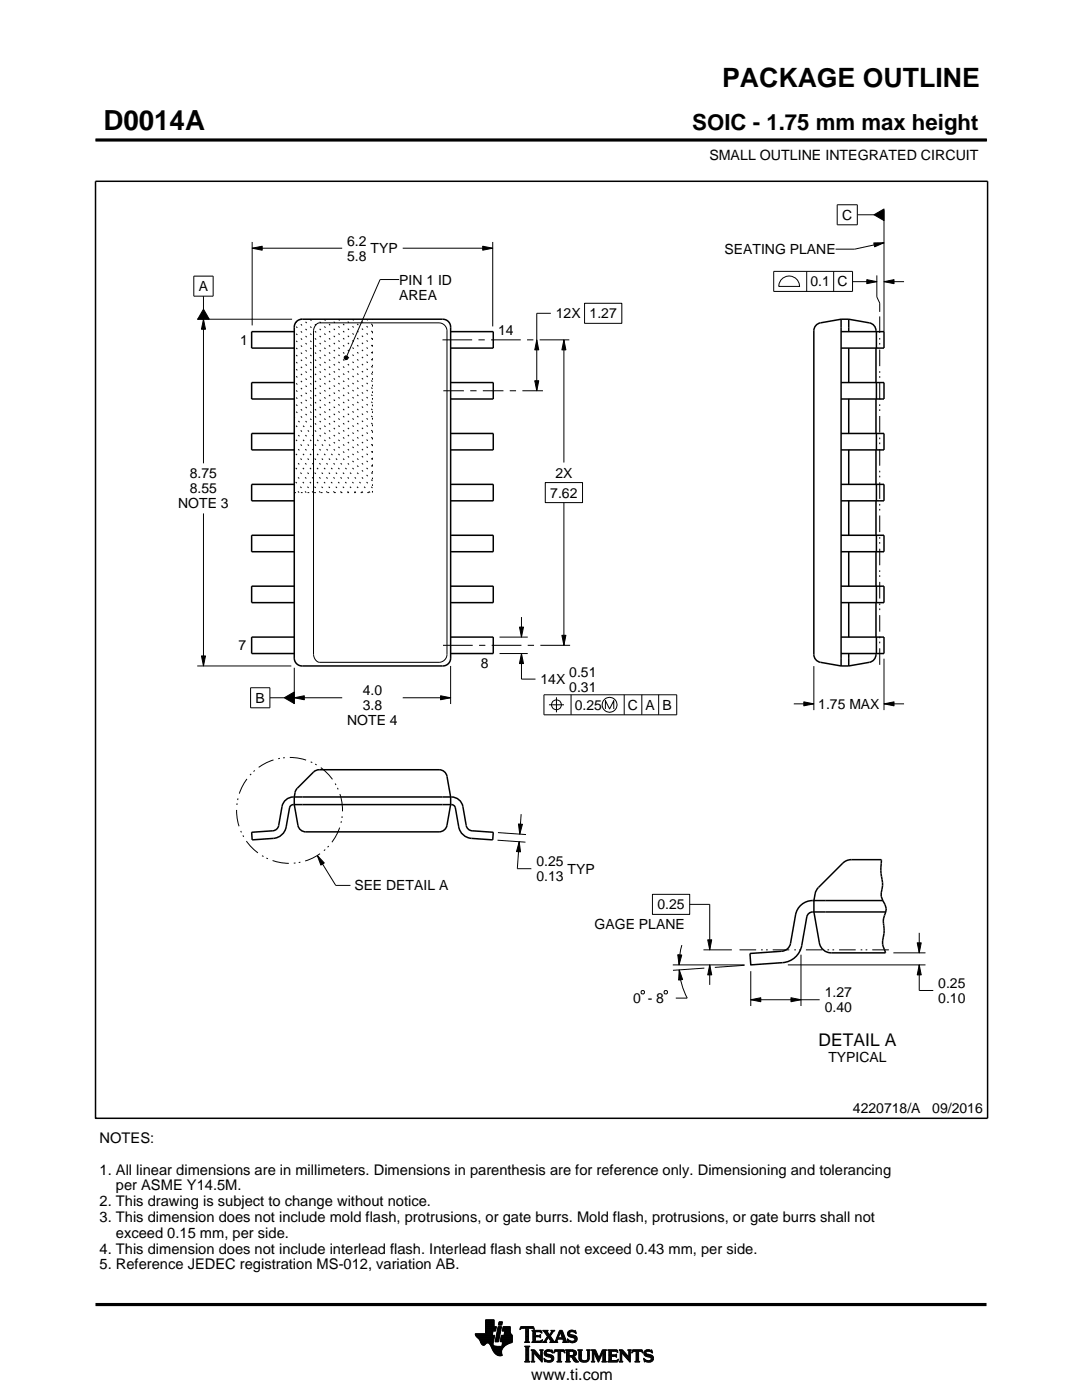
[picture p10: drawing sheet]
<svg xmlns="http://www.w3.org/2000/svg" width="216mm" height="279mm" viewBox="0 0 216 279" stroke-linecap="round" stroke-linejoin="round" font-family="sans-serif">
<g fill="none" stroke="#000" stroke-width=".2">
<path d="M19.1 27.9h177.7M196.8 27.7v.5M38.7 55.1h3.8v4h-3.8zM40.6 59.1v2.6M50.3 49.5l2-.4v.8zM50.3 48.3v16.6M50.3 49.5h18M79.6 55.8h-3.8l-6.6 15.2M80.4 49.5h17.9M96.3 49.1l2 .4-2 .4zM98.3 48.3v16.8M154.4 54.2h15.7v4h-15.7z"/>
<path d="M155.8 55.9a2.08 2.08 0 0 1 2.3-.7 2.08 2.08 0 0 1 1.5 2h-4.2l.1-.6zM161 54.2v4M166.3 54.2v4M167.1 40.9h4v4h-4zM170.2 56.2h4.8M171.1 42.9h3.3M173 55.8l2 .4-2 .4zM174.4 48.5l2-.1-1.9 .9zM174.4 42.9l2-1.2v2.3zM175 55v4.3l.5 1.2v1.7M176.4 56.2l2-.4v.8zM176.4 42v24.2"/>
<path d="M176.4 48.4l-5.9 1.3h-3.8M176.4 56.2h4M39.4 63.7h18.9M40.6 63.7l.4 2h-.8zM40.6 63.7v28.8M40.6 61.7l1.2 2h-2.4zM63.1 64.8l.6-.4h23.9l.9 .3 .6 .8 .1 .5v64.6l-.3 .9-.8 .6-.5 .1h-23.9l-.6-.3-.4-.7-.1-.6v-64.6l.1-.7zM68.7 71.2l.3-.2 .3 .1 .2 .3-.2 .3-.3 .1-.3-.2zM88.3 67.8h5.9M88.5 78h4.1M93.8 78h1.3M95.5 67.8h1.2"/>
<path d="M96.3 78h4.2M98 67.8h5.9M101.7 78h1.3M104.2 78h4.1M105.2 67.8h1.2M106.7 76h.8l-.4 2zM107.1 67.8l.4 2h-.8zM107.7 67.8h5.9M109.9 62.5h-2.8v15.5M112.5 67.8l.4 2h-.8zM112.5 67.8v24.5M116.6 60.5h7.5v4h-7.5z"/>
<path d="M108.8 96.3h7.4v4h-7.4zM40.6 102.5v30.4M112.5 100.3v28.5M39.4 132.9h18.7M40.2 130.9h.8l-.4 2zM50 137.3h3.9v4h-3.9zM53.9 139.3h2.8M56.7 139.3l2-1.2v2.3zM58.7 139.3l2-.4v.8zM58.7 139.3h9.6M58.7 133.3v7.2M80.4 139.3h9.5"/>
<path d="M87.9 138.9l2 .4-2 .4zM88.4 128.8h5.9M89.9 132.9v7.6M95.6 128.8h1.2M98.1 128.8h5.9M99.7 130.4h5.6M99.7 127.1h5.6M103.7 125.1h.8l-.4 2zM104.1 130.4l.4 2h-.8zM104.1 130.4v5.1h2.8M104.1 123.1v4M105.3 128.8h1.3"/>
<path d="M107.8 128.8h6M108.5 138.7h26.5v4h-26.5zM111 139.2v3M112.1 126.8h.8l-.4 2zM114 138.7v4M124.6 138.7v4M128.1 138.7v4M131.4 138.7v4M162.4 132.9v8.8M176.4 131.5v10.2M109.5 140.7h3M120.8 141.5v-1.7l.8 1.7 .9-1.7v1.7"/>
<path d="M158.4 140.5h4M160.4 140.1l2 .4-2 .4zM176.4 140.5l2-.4v.8zM176.4 140.5h4M63.3 170.7l1.4 1.5-.7 .4zM63.3 170.7l3.7 6h2.9M99.3 167.7l5.5 .4M99.4 166.2l5.6 .4M103.4 164.4l.8 .1-.5 2zM103.6 168l.3 2h-.8zM103.6 168l-.4 5.4h2.8M104 162.5l-.3 4"/>
<path d="M130.2 178.5h7.4v4h-7.4zM128.1 197.7h.3l.2 .2v.3l-.2 .2h-.3l-.2-.2v-.3zM132.7 197.7h.3l.2 .2v.3l-.2 .2h-.3l-.2-.2v-.3zM134.2 192.6h14.4M135.2 190.5l.8 .1-.5 2zM135.5 193.6l.7 1.9-.8 .1zM135.5 193.6a14.3 14.3 0 0 0 1.6 5.6h-2.3M136.1 188.6l-.4 1.7-.2 2.3M137.6 180.5h4v9.1M140.4 189.6h5.6M140.5 193.2l-6.2 .4M141.2 187.6h.8l-.4 2z"/>
<path d="M141.6 192.6l.4 2h-.8zM141.6 192.6v4M148.6 192.6l-6 .5M149.8 199.5l2-.4v.8zM149.8 199.5h13.8M149.8 193.8v7M157.2 192.6h27.5M157.8 199.1l2 .4-2 .4zM159.8 190.5v10.3M178.3 190.2h6.4M183 188.2h.8l-.4 2zM183.4 192.6l.4 2h-.8z"/>
<path d="M183.4 192.6v5.1h2.8M183.4 186.2v4M94.8 266.2h3.5M94.8 266.3h3.5M94.9 266.4h3.3M94.9 266.5h3.8l-.2 1.2M94.9 266.5h3.8M95 266.6h3.7M95 266.7h3.7M95.1 266.8h3.6M95.2 266.9h3.4M95.3 267h3.3"/>
<path d="M95.4 267.1h3.2M95.5 267.2h3.1M95.6 267.3h3M95.7 267.4h2.8M95.7 267.5h2.8M95.8 267.6h2.7M95.8 267.7h2.7M95.9 267.8h2.6M95.9 267.9h2.5M95.9 268h2.5M96 268h1.1M96 268.1h1"/>
<path d="M96.1 268.2h.8M96.1 268.3h.7M96.2 268.4h.6M96.3 268.4h.4M96.9 266.1h1.4M96.9 266h1.4M96.9 265.9h1.4M96.9 265.8h1.5M96.9 265.7h1.5M96.9 264.7l2.2 .1-.2 .9h-.5l-.2 .8M96.9 265.6h2M96.9 265.5h2"/>
<path d="M96.9 265.4h2M96.9 265.3h2.1M96.9 265.2h2.1M96.9 265.1h2.1M96.9 265h2.1M96.9 264.9h2.1M96.9 264.8h2.2M96.9 264.6h1.7M96.9 264.5h1.7M96.9 264.4h1.7M96.9 264.3h1.7M96.9 264.2h1.7"/>
<path d="M96.9 264.1h1.7M96.9 264h1.7M96.9 263.9h1.7M96.9 263.8h1.7M96.9 263.7h1.7M96.9 263.6h1.7M96.9 263.5h1.7M96.9 263.4h1.7M97.5 268h.9M97.6 268.1h.8M97.7 268.2h.7M97.7 268.3h.7"/>
<path d="M97.8 268.4h.6M97.9 268.5h.6M97.9 268.6h.7M98 268.7h1.1M98 268.8h2.6M98 268.8h2.5M98.1 268.9h2.3M98.1 269h2.3M98.1 269.1h2.2M98.2 269.2h2.1M98.2 269.2h2M98.2 269.3h2"/>
<path d="M98.3 269.4h1.9M98.3 269.5h1.8M98.4 269.6h1.7M98.4 268v.4l.3 .2 2 .1M98.5 269.7h1.6M98.5 267.7l-.1 .3M98.5 269.8h1.6M98.6 269.9h1.5M98.6 264.8v-1.4h-1.7v2.8h-2.1l.1 .3 .8 .9 .6 1h.4l.5-.4 .4 .1 1 1.8 .8 .6h.8l-.1-1.1 .8-.9M98.6 270h1.5M98.7 270h1.4M98.8 270.1h1.3"/>
<path d="M98.8 267.7h.7M98.8 267.6h.7M98.8 267.5h.7M98.9 270.2h1.2M98.9 267.4h.7M98.9 267.3h.7M98.9 267.2h.7M98.9 267.1h.7M98.9 267h.7M98.9 270.3h1.3M99 266.9h.6M99 266.9h.7"/>
<path d="M99 266.8h.7M99 266.7h.7M99 266.6h.7M99 266.5h.7M99.1 270.4h1.1M99.1 266.4h.7M99.1 266.3h.7M99.1 266.2h.7M99.1 266.1h.7M99.1 266h.7M99.2 265.9h.7M99.2 265.8h.7"/>
<path d="M99.2 270.4h1M99.2 265.7h.7M99.2 265.6h.7M99.2 265.5h.7M99.3 265.4h.6M99.3 265.4h.7M99.3 265.3h.7M99.3 265.2h.7M99.3 265.1h.7M99.3 265h.7M99.4 270.5h.8M99.4 264.9h.7"/>
<path d="M99.4 264.8h.7M99.4 264.8h.7l-.6 3h-.7zM99.4 264.5l.2-.7h.7l-.2 .7h-.7M99.5 264.4h.6M99.5 264.3h.7M99.5 264.2h.7M99.5 264.1h.7M99.5 264h.7M99.5 263.9h.7M99.6 263.8h.7M99.8 270.6h.1M99.8 267.7h2.4"/>
<path d="M99.8 267.6h2.4M99.8 267.5h2.4M99.9 267.4h2.3M99.9 267.3h2.3M99.9 267.2h2.3M99.9 267.1h2.3M99.9 267h2.3M99.9 266.9h2.3M100 266.9h2.2M100 266.8h2.2M100 266.7h2.2M100 266.6h2.2"/>
<path d="M100 266.5h2.2M100.1 268.6h.7M100.2 268.5h.7M100.2 268.4h.8M100.2 268.4h.9M100.2 268.3h1M100.2 268.2h1.2M100.2 265.6h1.6M100.2 268.1h1.4M100.2 265.5h1.6M100.2 268h1.6M100.3 265.4h1.5"/>
<path d="M100.3 268h1.7M100.3 267.9h1.9M100.3 265.3h1.5M100.3 267.8h1.9M100.3 265.2h1.5M100.3 265.1h1.5M100.3 265h1.5M100.4 264.9h1.4M100.4 264.8h1.4M100.6 266.5l.1-.8h-.5l.2-.9h1.4l.1 1.1 .3 .6v1.4l-1.3 .6M100.6 266.4h1.5M100.6 266.3h1.4"/>
<path d="M100.6 266.2h1.4M100.6 266.1h1.3M100.7 266h1.2M100.7 265.9h1.2M100.7 265.8h1.1M100.7 265.7h1.1M102.2 266.5h-2.2l-.2 1.1 .1 .2h.4l-.2 .9M103.7 265.3h.1M103.8 265.2h.2M103.8 265h2.8M103.8 264.9h2.7M103.9 264.8h2.6"/>
<path d="M104.7 267.8h1M104.7 271.8h1.1M104.7 268.7h1M104.8 267.7h.7M104.8 271.7h.8M104.9 265.2h.6M104.9 268.9h.6M104.9 267.6h.6M104.9 267.5l-.2 .3M104.9 267.5h.6M104.9 267.4h.6M104.9 267.3h.6"/>
<path d="M104.9 267.2h.6M104.9 267.1h.6M104.9 267h.6M104.9 266.8h.6M104.9 266.7h.6M104.9 266.6h.6M104.9 266.5h.6M104.9 266.4h.6M104.9 266.3h.6M104.9 266.2h.6M104.9 266.1h.6M104.9 265.9h.6"/>
<path d="M104.9 265.8h.6M104.9 265.7h.6M104.9 265.6h.6M104.9 265.5h.6M104.9 265.4h.6M104.9 265.3h.6M104.9 271.5h.6M104.9 269h.6M104.9 271.4h.6M104.9 271.4v-2.4l-.2-.4h1.1l-.3 .4v2.4M104.9 271.4l-.2 .4h1.1l-.3-.4M104.9 271.3h.6"/>
<path d="M104.9 271.2h.6M104.9 271.1h.6M104.9 271h.6M104.9 270.9h.6M104.9 270.8h.6M104.9 270.6h.6M104.9 270.5h.6M104.9 270.4h.6M104.9 270.3h.6M104.9 270.2h.6M104.9 270.1h.6M104.9 270h.6"/>
<path d="M104.9 269.9h.6M104.9 269.8h.6M104.9 269.6h.6M104.9 269.5h.6M104.9 269.4h.6M104.9 269.3h.6M104.9 269.2h.6M104.9 269.1h.6M105.5 267.5l.2 .3M105.5 267.5v-2.3l.7-.1 .4 .3-.1-.6h-2.6l-.1 .6 .4-.3 .7 .1v2.3M105.7 267.8h-1M105.9 271.8h.8"/>
<path d="M105.9 269.4h.8M106.1 269.5h.7M106.1 267.8h2M106.1 271.7h.5M106.2 269.6h.7M106.2 271.5h.3M106.2 265.6h1.8M106.2 269.8h.8M106.2 271.4h.3M106.2 271.4l-.3 .4h.8l-.2-.4M106.2 271.3h.3M106.2 271.2h.3"/>
<path d="M106.2 271.1h.3M106.2 271h.3M106.2 270.9h.3M106.2 270.8h.3M106.2 270.6h.3M106.2 270.5h.3M106.2 270.4h.3M106.2 270.3h.3M106.2 270.2h.3M106.2 270.1h.3M106.2 270h1M106.2 269.9h.9"/>
<path d="M106.2 269.8v1.6M106.2 269.8l-.3-.4h.8l1.2 1.4M106.3 267.7h1.8M106.3 265.7h1.8M106.3 267.6h.6M106.3 265.8h.6M106.3 267.5l-.2 .3M106.3 267.5h.5M106.3 267.4h.5M106.3 267.3h.5M106.3 267.2h.5M106.3 267.1h.5"/>
<path d="M106.3 267h.5M106.3 266.8h.5M106.3 266.7h1.6M106.3 266.6h1.6M106.3 266.5h.5M106.3 266.4h.5M106.3 266.3h.5M106.3 266.2h.5M106.3 266.1h.5M106.3 265.9h.5M106.4 265.2h.2M106.5 270h.1"/>
<path d="M106.5 270v1.4M106.5 265.3h.1M106.6 270.1h.7M106.7 270.2h.7M106.8 270.3h.7M106.8 265.9l.2-.1h.6l.6 .2-.2-.5h-1.9l.2 .3v1.7M106.8 265.9v.6h.8l.3-.2v.7M106.9 270.4h.7M107 270.5h.7M107.1 270.6h.7M107.2 270.8h1M107.3 270.9h.9"/>
<path d="M107.4 271h.8M107.5 271.1h.7M107.6 271.2h.6M107.6 266.5h.3M107.7 271.3h.5M107.7 269.4h.7M107.7 266.8h.2M107.7 267.6h.5M107.8 266.4h.1M107.8 271.4h.4M107.8 267h.1M107.8 265.8h.3"/>
<path d="M107.8 269.5h.5M107.9 271.5h.3M107.9 269.6h.3M107.9 267l-.3-.2h-.8l.1 .8h.9l.5-.2M107.9 269.8h.3M107.9 270.6h.3M107.9 270.5h.3M107.9 270.4h.3M107.9 270.3h.3M107.9 270.2h.3M107.9 270.1h.3M107.9 270h.3"/>
<path d="M107.9 269.9h.3M107.9 269.8v1M107.9 269.8l-.2-.4h.7l-.2 .4M108 271.7h.2M108 265.9h.1M108 267.5h.2M108.1 271.8h.1M108.1 266.1h.1M108.2 267.4h.1M108.2 269.8v2.1l-1.7-1.9M108.2 267.8h.9M108.3 267.4l-.2 .5-2-.1"/>
<path d="M108.3 265.6h1M108.5 267.7h.5M108.5 271.1l.8 .4h.5l.2-.2-.1-.3-1-.4-.3-.3 .1-.7 .8-.2 .5 .1 .2-.1 .1 .6-.9-.3-.3 .1-.1 .3 1.3 .4 .2 .6M108.5 271.1h.1M108.5 265.7h.7M108.5 271.2h.2M108.6 271.3h.2M108.6 270.1h.4M108.6 270h.4M108.6 270.2h.6M108.6 267.6h.4M108.6 271.4h.4"/>
<path d="M108.6 269.9h.4M108.6 270.3h1M108.6 265.8h.7M108.6 271.5h.8M108.6 269.8h.5M108.7 271.7h1.5M108.7 270.4h1.3M108.7 267.5h.3M108.7 271.8h.1M108.7 265.9h.6M108.7 269.6h1.5M108.8 267.4h.3"/>
<path d="M108.8 270.5h1.5M108.8 266.1h.6M108.8 269.5h1.4M108.8 267.3h.4M108.9 266.2h.6M108.9 267.2h.4M108.9 266.3h.6M108.9 270.6h1.5M109 267.1h.3M109 266.4h1M109.1 271.8h.9M109.1 269.4h.7"/>
<path d="M109.1 267h.9M109.1 266.5h.8M109.1 267.8h-.9M109.2 266.8h.8M109.2 266.6h.6M109.2 266.7h.7M109.2 266.7l-.6 .9-.4 .2M109.3 270.8h1.1M109.5 267.1h.6M109.6 267.2h.6M109.7 271.5h.7M109.7 267.3h.6"/>
<path d="M109.7 267.8l.2-.1-.5-.8-.4 .8 .1 .1M109.7 267.8h1.6M109.7 266.3h.4M109.7 267.4h.6M109.8 270.9h.7M109.8 266.2h.3M109.8 266.6l.9 1.2 1-2.3h.5l.8 2.1 .3 .2M109.8 267.5h.6M109.9 266.1h.3M109.9 269.8h.4M109.9 267.6h.6M109.9 267.7h.7"/>
<path d="M109.9 271.4h.5M109.9 265.9h.4M110 271h.5M110 265.6h.7M110 265.9l-.4 .5-.4-.6 .2-.3h-1.1l.9 1.2M110 265.9l.1-.2-.2-.2h.8l-.9 1.1M110 271.3h.5M110 265.8h.4M110 271.1h.5M110 271.2h.5M110.1 269.4h.1M110.1 265.7h.4"/>
<path d="M110.1 269.9h.2M110.2 270h.1M110.5 270h.1M110.5 269.9h.2M110.5 271.1l-.3 .6-.7 .2-.6-.2-.2 .1-.2-.7M110.5 269.8h.3M110.6 269.6h2.1M110.6 269.5h2M110.6 269.4h2M110.7 267.7h.5M110.8 267.6h.4M110.9 267.5h.3"/>
<path d="M110.9 267.4h.3M111 267.3h.3M111 267.2h1.8M111 267.1h1.8M111.1 267h.3M111.1 271.8h1M111.1 266.8h.4M111.2 266.7h.3M111.2 267.5l.1-.2h1l.1 .2M111.2 267.5v.3h.1M111.2 266.6h.3M111.3 266.5h.3"/>
<path d="M111.3 271.7h.6M111.3 266.4h.3M111.3 271.5h.6M111.3 267.8h-1.6M111.3 269.8h.6M111.4 266.3h.3M111.4 271.4h.5M111.4 271.4l-.1-1.7h-.4l-.4 .4 .2-.7h1.9l.1 .7-.4-.4h-.4v1.7M111.4 270.5h.5M111.4 270.4h.5M111.4 270.3h.5M111.4 270.2h.5"/>
<path d="M111.4 270.1h.5M111.4 270h.5M111.4 269.9h.5M111.4 271.4l-.3 .4h1l-.2-.4M111.4 271.3h.5M111.4 271.2h.5M111.4 271.1h.5M111.4 271h.5M111.4 270.9h.5M111.4 270.8h.5M111.4 270.6h.5M111.4 266.2h.3"/>
<path d="M111.4 266.1h.4M111.5 265.9h.9M111.5 265.8h.8M111.6 265.7h.7M111.6 265.6h.6M111.8 265.9l.4 1.1h-.8zM111.9 266.1h.5M111.9 266.2h.5M111.9 266.3h.6M112 266.4h.5M112 266.5h.6M112.1 266.6h.5"/>
<path d="M112.1 266.7h.6M112.1 266.8h.6M112.2 267h.5M112.2 267.8h1.1M112.3 267.3h.6M112.3 267.4h.6M112.4 267.5h.6M112.4 267.5v.3h-.2M112.4 269.8h.3M112.4 267.6h.6M112.4 267.7h.7M112.6 269.9h.1"/>
<path d="M112.6 270h.2M112.8 271.8h1M112.8 269.4h1.6M113 269.5h1.7M113 271.7h.7M113 269.6h1.9M113 271.5h.6M113 269.8h.6M113 271.4h.6M113 271.4l-.2 .4h1l-.2-.4M113 271.3h.6M113 271.2h.6"/>
<path d="M113 271.1h.6M113 271h.6M113 270.9h.6M113 270.8h1.5M113 270.6h1.6M113 270.5h1.8M113 270.4h.6M113 270.3h.6M113 270.2h.6M113 270.1h.6M113 270h.6M113 269.9h.6"/>
<path d="M113 269.8v1.6M113 269.8l-.2-.4h1.5l.5 .2 .2 .3v.4l-.2 .3-.4 .1M113.2 267.3h.2M113.2 267.4h.3M113.2 266.2h.5M113.2 266.3h.6M113.2 266.1h.5M113.3 267.5h.3M113.3 267.8h-1.1M113.3 266.4h.9M113.3 265.9h.4M113.3 267.6h.6"/>
<path d="M113.3 266.5h1.3M113.3 267.7h1.6M113.3 265.8h.5M113.3 267.8h.2M113.4 266.6h1.5M113.4 265.7h1.5M113.4 265.7l.5-.2 .7 .1 .2-.1 .1 .7-.7-.4h-.4l-.1 .3 .1 .2 .9 .2 .4 .3 .1 .5-.3 .5-.6 .2-.7-.2-.2 .1-.2-.7 .9 .5 .4-.1 .2-.3-.1-.3-1.2-.4-.2-.5zM113.5 266.7h1.5M113.5 265.6h1.4M113.6 271.4v-.6h.4l.7 .9 .8 .1M113.6 269.9l.1-.2 .7 .2v.4l-.4 .2M113.6 269.9v.6"/>
<path d="M113.7 267.8h1.1M113.8 266.8h1.3M113.8 265.5h.6M114 268h.4M114.1 270.9h.6M114.2 271h.6M114.2 271.1h.7M114.3 271.2h.6M114.3 267h.8M114.3 269.8h.7M114.3 270.4h.6M114.4 271.3h.6"/>
<path d="M114.4 270.7l1.1 1.1M114.4 270.7h.1M114.4 271.4h.7M114.4 269.9h.6M114.4 270.3h.6M114.5 267.6h.5M114.5 270.2h.5M114.5 270h.5M114.5 265.8h.4M114.5 270.1h.5M114.5 271.5h.7M114.6 271.7h.7"/>
<path d="M114.6 267.1h.6M114.6 267.5h.5M114.7 267.2h.5M114.7 267.4h.5M114.7 265.9h.3M114.7 267.3h.5M114.7 271.8h.8M114.8 266.1h.2M114.9 266.2h.1M115.3 269.4h.9M115.4 269.5h.7M115.5 269.6h.5"/>
<path d="M115.5 269.8h.5M115.5 269.8v1.4l.4 .5 .6 .2 .6-.1 .4-.3 .1-.5M115.5 271h.5M115.5 270.9h.5M115.5 270.8h.5M115.5 270.6h.5M115.5 270.5h.5M115.5 270.4h.5M115.5 270.3h.5M115.5 270.2h.5M115.5 270.1h.5M115.5 270h.5"/>
<path d="M115.5 269.9h.5M115.5 269.8l-.2-.4h.9l-.2 .4M115.5 271.1h.5M115.5 271.2h.5M115.5 271.3h.6M115.6 271.4h.6M115.7 271.5h.8M115.8 271.7h1.5M116 271l.2 .4 .4 .2 .5-.2 .2-.4M116 269.8v1.2M116 271.8h1.1M116.8 271.5h.6"/>
<path d="M117 269.4h.8M117.1 271.4h.4M117.2 269.5h.5M117.2 271.3h.4M117.2 269.6h.4M117.2 271.2h.4M117.2 271.1h.4M117.3 269.8h.3M117.3 271h.3M117.3 270.9h.3M117.3 270.8h.3M117.3 270.6h.3"/>
<path d="M117.3 270.5h.3M117.3 270.4h.3M117.3 270.3h.3M117.3 270.2h.3M117.3 270.1h.3M117.3 270h.3M117.3 269.9h.3M117.6 269.8l.2-.4h-.8l.2 .3 .1 1.3M117.6 269.8v1.2M118 271.8h.7M118 269.4h.8M118.1 269.5h.8"/>
<path d="M118.1 271.7h.5M118.2 269.6h.7M118.2 271.5h.3M118.2 269.8h.8M118.2 271.4h.3M118.2 269.8l-.2-.4h.8l.7 1.6 .7-1.6h.9l-.3 .4M118.2 271.4l-.2 .4h.7l-.2-.4M118.2 271.3h.3M118.2 271.2h.3M118.2 271.1h.3M118.2 271h.3M118.2 270.9h.3"/>
<path d="M118.2 270.8h.3M118.2 270.6h.3M118.2 270.5h.3M118.2 270.4h.3M118.2 270.3h.3M118.2 270.2h.3M118.2 270.1h.3M118.2 270h.9M118.2 269.9h.8M118.2 269.8v1.6M118.6 270.1h.5M118.6 270.2h.6"/>
<path d="M118.7 270.3h.5M118.7 270.4h.6M118.8 270.5h.5M118.8 270.6h.6M118.9 270.8h.5M118.9 270.9h.6M119 271h.8M119 271.1h.8M119.1 271.2h.6M119.1 271.3h.6M119.2 271.4h.4M119.2 271.5h.4"/>
<path d="M119.3 271.7h.2M119.3 271.8h.2M119.6 270.9h.3M119.6 270.8h.3M119.7 270.6h.3M119.7 270.5h.3M119.8 270.4h.3M119.8 270.3h.3M119.9 270.2h.3M119.9 270.1h.3M120 270h.8M120 269.9h.8"/>
<path d="M120 269.8h.8M120.1 271.8h1M120.1 269.6h.7M120.1 269.5h.8M120.2 269.4h.9M120.2 271.7h.7M120.3 271.5h.5M120.3 271.4h.5M120.3 271.4l-.2 .4h1l-.3-.4M120.3 271.4v-1.5l-.9 2-.9-2v1.5M120.3 271.3h.5M120.3 271.2h.5"/>
<path d="M120.3 271.1h.5M120.3 271h.5M120.3 270.9h.5M120.3 270.8h.5M120.3 270.6h.5M120.3 270.5h.5M120.3 270.4h.5M120.3 270.3h.5M120.3 270.2h.5M120.3 270.1h.5M120.8 269.8v1.6M121.2 271.8h2"/>
<path d="M121.2 269.4h1.9M121.4 269.5h1.8M121.4 271.7h1.9M121.5 269.6h1.7M121.5 271.5h1.8M121.5 269.8h.5M121.5 271.4h.5M121.5 269.8l-.3-.4h1.9l.2 .6M121.5 269.9h.5M121.5 269.8v1.6M121.5 271.3h.5M121.5 271.2h.5"/>
<path d="M121.5 271.1h.5M121.5 271h.5M121.5 270.9h.5M121.5 270.8h.5M121.5 270.6h1.5M121.5 270.5h1.5M121.5 270.4h1.5M121.5 270.3h.5M121.5 270.2h.5M121.5 270.1h.5M121.5 270h.5M122.6 270.4l.4-.2v.7l-.2-.2h-.8v.8h.2"/>
<path d="M122.9 270.8h.1M122.9 270.3h.1M123 269.8h.3M123.1 271.4h.3M123.2 269.9h.1M123.3 270h.1M123.3 270l-.4-.3h-.8l-.1 .7M123.3 271.3h.1M123.4 271.2h.1M123.4 271.2l-.2 .6h-2l.3-.4M123.4 271.2l-.3 .3h-.4M123.5 271.8h.8"/>
<path d="M123.5 269.4h.7M123.6 269.5h.7M123.7 271.7h.5M123.7 269.6h.7M123.7 271.5h.4M123.7 269.8h.8M123.7 271.4h.4M123.7 271.4l-.2 .4h.8l-.2-.4M123.7 271.3h.4M123.7 271.2h.4M123.7 271.1h.4M123.7 271h.4"/>
<path d="M123.7 270.9h.4M123.7 270.8h.4M123.7 270.6h.4M123.7 270.5h.4M123.7 270.4h.4M123.7 270.3h.4M123.7 270.2h.4M123.7 270.1h.4M123.7 270h1M123.7 269.9h.9M123.7 269.8v1.6M123.7 269.8l-.2-.4h.7l1.2 1.4 .1-1"/>
<path d="M124.1 270v1.4M124.1 270h.1M124.2 270.1h.6M124.2 270.2h.7M124.3 270.3h.7M124.4 270.4h.7M124.5 270.5h.7M124.6 270.6h.7M124.7 270.8h1.1M124.8 270.9h1M124.9 271h.9M125 271.1h.8"/>
<path d="M125.1 271.2h.7M125.2 271.3h.6M125.2 269.4h.8M125.3 271.4h.5M125.4 269.5h.5M125.4 271.5h.4M125.4 269.6h.4M125.5 269.8h.3M125.5 269.8l-.3-.4h.8l-.2 .4M125.5 270.4h.3M125.5 270.3h.3M125.5 270.2h.3"/>
<path d="M125.5 270.1h.3M125.5 270h.3M125.5 269.9h.3M125.5 270.6h.3M125.5 270.5h.3M125.5 271.7h.3M125.6 271.8h.2M125.8 269.8v2.1l-1.7-1.9M126 270h.1M126.1 269.9h.1M126.1 269.8h.3M126.1 269.6h2.1"/>
<path d="M126.2 269.5h2M126.2 269.4h2M126.6 271.8h1.1M126.9 271.7h.6M126.9 271.5h.5M126.9 269.8h.5M126.9 271.4h.5M126.9 271.4v-1.7h-.5l-.3 .4 .1-.7h1.9l.2 .7-.4-.4h-.5v1.7M126.9 270.5h.5M126.9 270.4h.5M126.9 270.3h.5M126.9 270.2h.5"/>
<path d="M126.9 270.1h.5M126.9 270h.5M126.9 269.9h.5M126.9 271.4l-.3 .4h1.1l-.3-.4M126.9 271.3h.5M126.9 271.2h.5M126.9 271.1h.5M126.9 271h.5M126.9 270.9h.5M126.9 270.8h.5M126.9 270.6h.5M128 269.8h.3"/>
<path d="M128.1 269.9h.2M128.2 270h.1M128.4 271.1h.1M128.4 271.2h.2M128.5 271.3h.2M128.5 270.1h.4M128.5 270h.4M128.5 270.2h.6M128.5 271.4h.4M128.5 269.9h.4M128.5 270.3h1M128.5 271.5h.8"/>
<path d="M128.5 269.8h.5M128.6 271.7h1.5M128.6 270.4h1.3M128.6 271.8h.1M128.6 269.6h1.5M128.7 270.5h1.5M128.7 269.5h1.4M128.8 270.6h1.5M128.9 271.8h1M129 269.4h.7M129.1 270.8l-.6-.4 .1-.7 .5-.3 .8 .1 .2-.1 .1 .7-.8-.4-.4 .1-.1 .2 1.3 .5 .2 .6M129.1 270.8l.8 .2v.4l-.7 .1-.8-.4"/>
<path d="M129.2 270.8h1.1M129.6 271.5h.7M129.6 270.9h.8M129.8 269.8h.4M129.8 271.4h.5M129.9 271h.5M129.9 271.3h.5M129.9 271.1h.5M129.9 271.2h.5M129.9 269.4h.2M130 269.9h.2M130.1 270h.1"/>
<path d="M130.4 271.1l-.3 .6-.7 .2-.6-.2-.2 .1-.2-.7"/>
<circle cx="111" cy="140.6" r=".99"/>
<circle cx="121.6" cy="140.7" r="1.49"/>
</g>
<g fill="#000">
<path d="M50.3 49.5l2-.4v.8zM96.3 49.1l2 .4-2 .4zM173 55.8l2 .4-2 .4zM174.4 42.9l2-1.2v2.3zM176.4 56.2l2-.4v.8zM174.4 48.5l2-.1-1.9 .9zM40.6 63.7l.4 2h-.8zM40.6 61.7l1.2 2h-2.4zM68.7 71.2l.3-.2 .3 .1 .2 .3-.2 .3-.3 .1-.3-.2zM107.1 67.8l.4 2h-.8zM106.7 76h.8l-.4 2zM112.5 67.8l.4 2h-.8z"/>
<path d="M40.2 130.9h.8l-.4 2zM56.7 139.3l2-1.2v2.3zM58.7 139.3l2-.4v.8zM87.9 138.9l2 .4-2 .4zM103.7 125.1h.8l-.4 2zM104.1 130.4l.4 2h-.8zM112.1 126.8h.8l-.4 2zM160.4 140.1l2 .4-2 .4zM176.4 140.5l2-.4v.8zM63.3 170.7l1.4 1.5-.7 .4zM103.6 168l.3 2h-.8zM103.4 164.4l.8 .1-.5 2z"/>
<path d="M135.2 190.5l.8 .1-.5 2zM135.5 193.6l.7 1.9-.8 .1zM141.2 187.6h.8l-.4 2zM141.6 192.6l.4 2h-.8zM149.8 199.5l2-.4v.8zM157.8 199.1l2 .4-2 .4zM183 188.2h.8l-.4 2zM183.4 192.6l.4 2h-.8z"/>
</g>
<g fill="none" stroke="#000" stroke-width=".3">
<path d="M19.1 36.2h178v187h-178zM58.7 65.3v66.1l.2 .6 .3 .5 .5 .3 .6 .1M58.7 66.2h-8.5v3.3h8.5M58.7 76.3h-8.5v3.3h8.5M58.7 65.3h.1M60.3 63.7l-.6 .1-.5 .4-.4 .5-.1 .6M60.3 63.7h.1M60.3 63.7h28.1l.6 .2 .5 .3 .3 .5 .1 .6M89.9 65.3h.1M89.9 65.3v66l-.1 .7-.6 .6-.8 .3h-28.1M89.9 76.3h8.5v3.3h-8.5M89.9 66.2h8.5v3.3h-8.5"/>
<path d="M167.8 63.7l-4.1 .7a1.6 1.6 0 0 0-1.3 1.6v64.6a1.6 1.6 0 0 0 1.3 1.6l4.1 .7M167.8 65.3h.1M167.8 76.3h8.6v3.3h-8.6M167.8 66.2h8.6v3.3h-8.6M167.8 63.7h1.6M167.8 63.7v69.2M169.4 63.7v2.5M169.4 69.5v6.8M169.4 79.6v6.9M169.4 63.7l4.1 .7a1.62 1.62 0 0 1 1.3 1.8M169.4 65.3h.1M174.8 69.5v6.8"/>
<path d="M174.8 79.6v6.9M174.9 66.2v3.3M174.9 76.3v3.3M58.7 86.5h-8.5v3.3h8.5M58.7 96.7h-8.5v3.2h8.5M89.9 96.7h8.5v3.2h-8.5M89.9 86.5h8.5v3.3h-8.5M167.8 96.7h8.6v3.2h-8.6M167.8 86.5h8.6v3.3h-8.6M169.4 89.8v6.9M169.4 99.9v6.9M174.8 89.8v6.9"/>
<path d="M174.8 99.9v6.9M174.9 86.5v3.3M174.9 96.7v3.2M58.7 106.8h-8.5v3.3h8.5M58.7 117h-8.5v3.3h8.5M89.9 117h8.5v3.3h-8.5M89.9 106.8h8.5v3.3h-8.5M167.8 117h8.6v3.3h-8.6M167.8 106.8h8.6v3.3h-8.6M169.4 110.1v6.9M174.8 110.1v6.9M174.9 106.8v3.3"/>
<path d="M174.9 117v3.3M58.7 127.1h-8.5v3.3h8.5M60.3 132.9h.1M89.9 127.1h8.5v3.3h-8.5M167.8 131.3h.1M167.8 132.9h1.6M167.8 127.1h8.6v3.3h-8.6M169.4 131.3h.1M169.4 120.3v6.8M169.4 130.4v2.5M174.8 130.4a1.62 1.62 0 0 1-1.3 1.8l-4.1 .7M174.8 120.3v6.8"/>
<path d="M174.9 127.1v3.3M60.3 159.1h.1M62.6 154.1l.5-.4 .6-.1h23.9a1.6 1.6 0 0 1 1.6 1.3 15.3 15.3 0 0 1-.4 10.6l-.7 .5h-.5h-26.6a1.6 1.6 0 0 1-1.6-1.3l-.7-4.1a4.1 4.1 0 0 1 .6-3.3zM88.3 159.1h.1M50.2 166.1l4.2-.3a1.28 1.28 0 0 0 1.2-1.1l.7-3.7a2.32 2.32 0 0 1 2.3-1.9h31.5a2.32 2.32 0 0 1 2.3 1.9l.6 3.7a1.28 1.28 0 0 0 1.2 1.1l4.2 .3-.1 1.5-4.2-.3a2.8 2.8 0 0 1-2.6-2.3l-.6-3.8a.8 .8 0 0 0-.8-.6h-31.5a.8 .8 0 0 0-.8 .6l-.7 3.8a2.8 2.8 0 0 1-2.6 2.3l-4.2 .3zM60.3 160.6h.1M88.3 160.6h.1M164.8 179.7h.1M176.1 179.7a2.44 2.44 0 0 1 .4 3 6.9 6.9 0 0 0-.1 3v.6a4.4 4.4 0 0 0 .3 3.9h-10.8a2.4 2.4 0 0 1-2.4-2l-1.1-6.2M176.1 179.7a4 4 0 0 1 0-3 17.1 17.1 0 0 1-.2-5.1h-6l-1.1 .2-.6 .5-5.1 5.1a4.2 4.2 0 0 0-.7 2.3v2.3M176.2 179.7h-14a3.5 3.5 0 0 0-3.5 2.9l-1 5.7a1.92 1.92 0 0 1-1.7 1.5l-6.4 .5 .2 2.3 6.3-.5a4.2 4.2 0 0 0 3.9-3.4l1-5.7a1.2 1.2 0 0 1 1.2-1h14.5M164.8 182h.1"/>
</g>
<path d="M19 27.9h177.8M19 260.3h177.8" fill="none" stroke="#000" stroke-width=".63" stroke-linecap="butt"/>
<g fill="none" stroke="#000" stroke-width=".2" stroke-dasharray=".3 1" stroke-linecap="butt">
<path d="M60.3 63.7a1.6 1.6 0 0 0-1.6 1.6M74.3 79l-14.9-15M74.3 77.6l-13.9-13.9M74.3 76.2l-12.4-12.5M74.3 74.8l-11-11.1M74.3 73.3l-9.6-9.6M74.3 71.9l-8.2-8.2M74.3 70.5l-6.8-6.8M74.3 69.1l-5.4-5.4M74.3 67.7l-4-4M74.3 66.3l-2.5-2.6M74.3 64.9l-1.1-1.2"/>
<path d="M58.7 98.3h15.6M59.7 98.3l-1-1M61.1 98.3l-2.4-2.4M62.5 98.3l-3.8-3.8M63.9 98.3l-5.2-5.2M65.3 98.3l-6.6-6.6M66.8 98.3l-8.1-8M68.2 98.3l-9.5-9.4M69.6 98.3l-10.9-10.9M71 98.3l-12.3-12.3M72.4 98.3l-13.7-13.7M73.8 98.3l-15.1-15.1"/>
<path d="M74.3 98.3v-34.6M74.3 97.4l-15.6-15.6M74.3 96l-15.6-15.6M74.3 94.6l-15.6-15.6M74.3 93.1l-15.6-15.6M74.3 91.7l-15.6-15.6M74.3 90.3l-15.6-15.6M74.3 88.9l-15.6-15.6M74.3 87.5l-15.6-15.6M74.3 86.1l-15.6-15.6M74.3 84.7l-15.6-15.6M74.3 83.2l-15.6-15.6"/>
<path d="M74.3 81.8l-15.6-15.6M74.3 80.4l-15.5-15.5"/>
</g>
<path d="M175.5 132.7v-69.7M68.3 161.7a10.6 10.6 0 0 0-15.4-9.3 10.6 10.6 0 0 0-1.2 18 10.6 10.6 0 0 0 16.6-7.3v-1.4M177.4 189.6h-30.3" fill="none" stroke="#000" stroke-width=".2" stroke-dasharray="3.3 1 .3 .7 .3 1" stroke-linecap="butt"/>
<text font-size="5.5" x="20.6" y="26">D0014A</text>
<text font-size="5.3" x="144.1" y="17.4">PACKAGE OUTLINE</text>
<text font-size="4.4" x="138.1" y="26">SOIC - 1.75 mm max height</text>
<text font-size="3.5" x="163.3" y="208.8">DETAIL A</text>
<text font-size="3.2" x="106" y="275.3">www.ti.com</text>
<g font-size="2.9">
<text x="19.9" y="228.1">NOTES:</text>
<text x="19.9" y="234.4">1. All linear dimensions are in millimeters. Dimensions in parenthesis are for reference only. Dimensioning and tolerancing</text>
<text x="23.1" y="237.6">per ASME Y14.5M.</text>
<text x="19.9" y="240.7">2. This drawing is subject to change without notice.</text>
<text x="19.9" y="243.9">3. This dimension does not include mold flash, protrusions, or gate burrs. Mold flash, protrusions, or gate burrs shall not</text>
<text x="19.9" y="250.2">4. This dimension does not include interlead flash. Interlead flash shall not exceed 0.43 mm, per side.</text>
<text x="23.1" y="247">exceed 0.15 mm, per side.</text>
<text x="19.9" y="253.3">5. Reference JEDEC registration MS-012, variation AB.</text>
</g>
<g font-size="2.8">
<text x="141.5" y="32">SMALL OUTLINE INTEGRATED CIRCUIT</text>
<text x="168.1" y="43.9">C</text>
<text x="69.3" y="49">6.2</text>
<text x="69.3" y="52">5.8</text>
<text x="73.9" y="50.5">TYP</text>
<text x="144.6" y="50.7">SEATING PLANE</text>
<text x="39.7" y="58.1">A</text>
<text x="79.6" y="56.8">PIN 1 ID</text>
<text x="79.6" y="59.8">AREA</text>
<text x="161.7" y="57.2">0.1 C</text>
<text x="110.9" y="63.5">12X 1.27</text>
<text x="47.9" y="68.9">1</text>
<text x="99.4" y="66.8">14</text>
<text x="37.9" y="95.5">8.75</text>
<text x="110.8" y="95.3">2X</text>
<text x="35.6" y="101.5">NOTE 3</text>
<text x="37.9" y="98.5">8.55</text>
<text x="109.8" y="99.3">7.62</text>
<text x="47.6" y="129.7">7</text>
<text x="96" y="133.3">8</text>
<text x="107.9" y="136.5">14X</text>
<text x="113.6" y="135">0.51</text>
<text x="51" y="140.3">B</text>
<text x="72.4" y="138.8">4.0</text>
<text x="72.4" y="141.8">3.8</text>
<text x="113.6" y="138">0.31</text>
<text x="114.7" y="141.7">0.25</text>
<text x="125.3" y="141.7">C A B</text>
<text x="163.3" y="141.5">1.75 MAX</text>
<text x="69.3" y="144.8">NOTE 4</text>
<text x="107" y="172.9">0.25</text>
<text x="70.7" y="177.7">SEE DETAIL A</text>
<text x="107" y="175.9">0.13</text>
<text x="113.2" y="174.4">TYP</text>
<text x="118.6" y="185.5">GAGE PLANE</text>
<text x="131.2" y="181.5">0.25</text>
<text x="187.2" y="197.2">0.25</text>
<text x="126.4" y="200.2">0 - 8</text>
<text x="164.6" y="199">1.27</text>
<text x="164.6" y="202">0.40</text>
<text x="187.2" y="200.2">0.10</text>
<text x="165.3" y="211.9">TYPICAL</text>
<text x="170.2" y="222.2">4220718/A</text>
<text x="186" y="222.2">09/2016</text>
</g>
<text font-size=".2" x="102.4" y="28">SCALE 1.800</text>
</svg>
